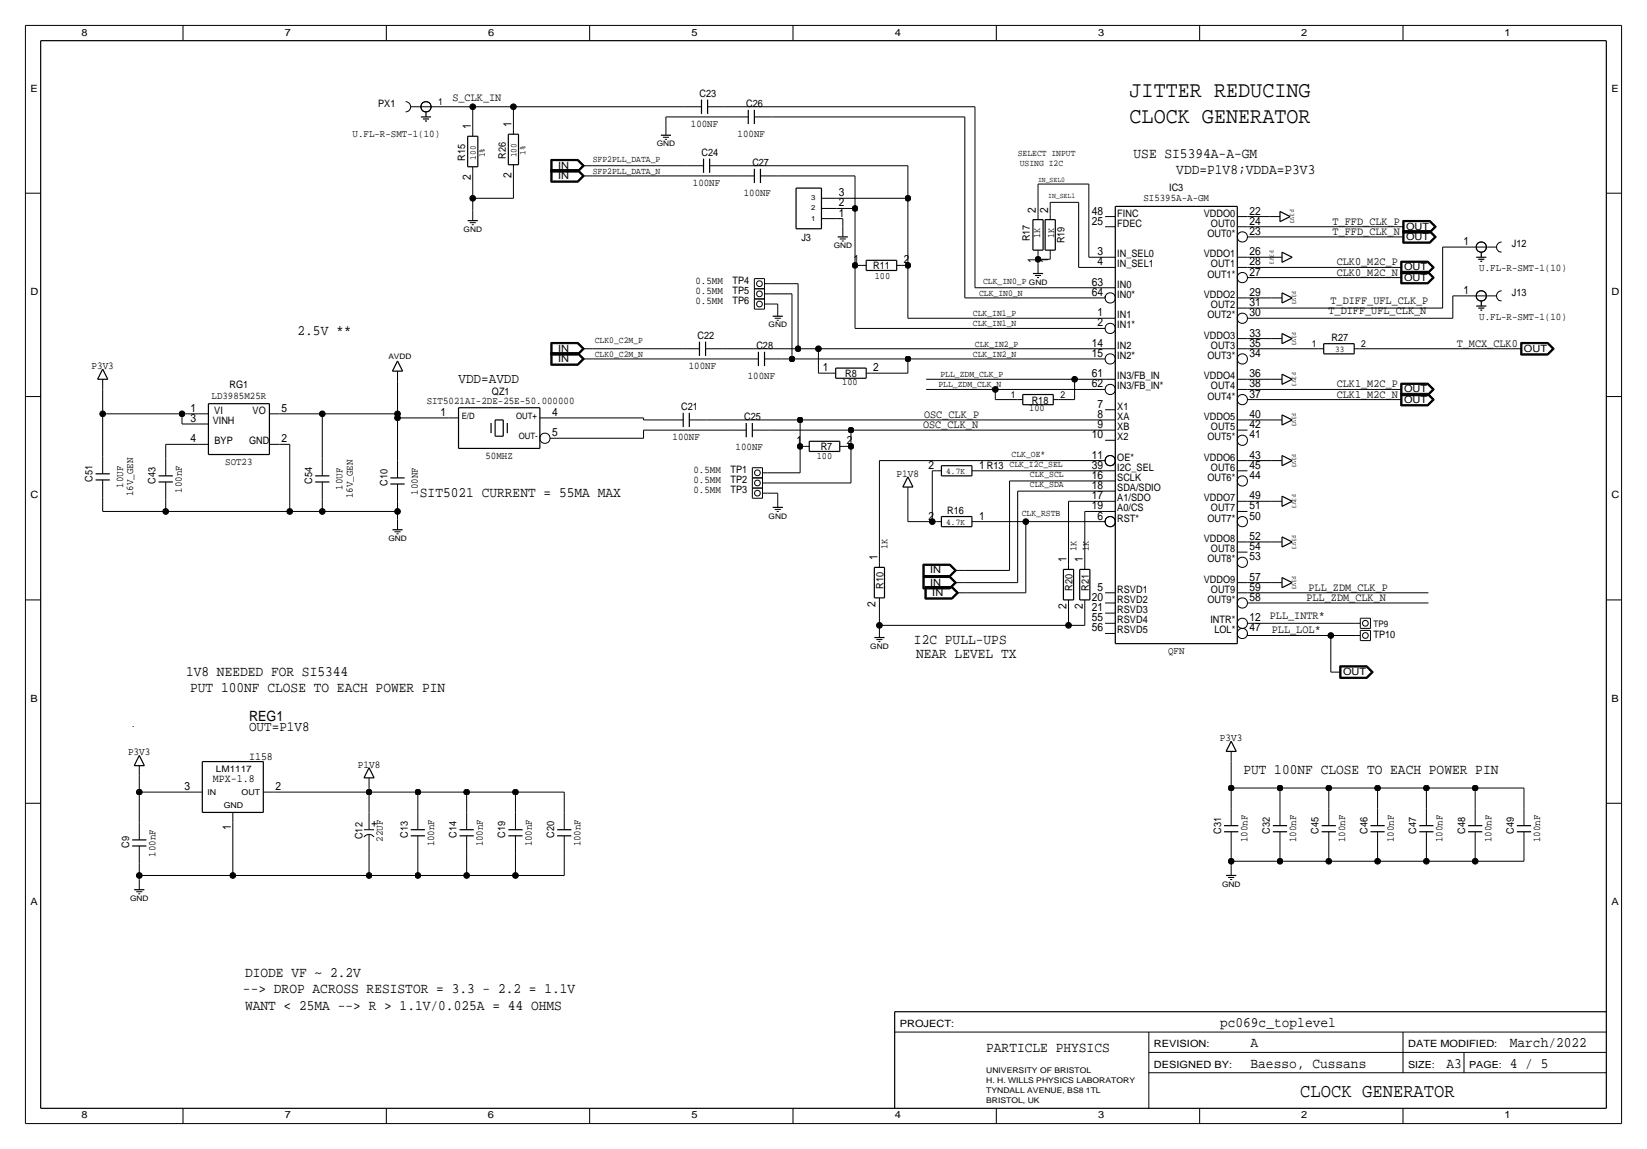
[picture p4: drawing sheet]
<svg xmlns="http://www.w3.org/2000/svg" width="411mm" height="287mm" viewBox="0 0 411 287" stroke-linecap="round" stroke-linejoin="round" font-family="sans-serif">
<g fill="none" stroke="#000" stroke-width=".25">
<path d="M6.3 6.4v274.3zM6.3 6.4h398.8zM45.7 6.4v3.8zM96.5 6.4v3.8zM147.3 6.4v3.8zM198.1 6.4v3.8zM248.9 6.4v3.8zM299.7 6.4v3.8zM350.5 6.4v3.8zM405.1 6.4v274.3zM101.3 25.4a1.27 1.27 0 0 1 1.3 1.3 1.27 1.27 0 0 1-1.3 1.2M102.6 26.7h2.3z"/>
<path d="M104.9 26.7h3zM107.9 26.7h1.1zM109 26.7h9.1zM118.1 26.7h10.2zM118.1 26.7v6.1zM118.1 32.8v1.2zM128.3 26.7v5.6zM128.3 26.7h42.6zM128.3 32.3v1.2zM137.6 39.8v3.2zM137.6 39.8h6.8zM137.7 39.9h6.7z"/>
<path d="M137.7 39.9v3zM144.4 39.9l1.4 1.5zM144.4 39.8l1.6 1.6zM165.6 34.3h1.5zM166.1 34.8h.5zM166.4 29.2h16.2zM166.4 29.2v2zM166.4 31.2v2.6zM170.9 26.7h4.4zM176.8 26.7h4.3zM181.1 26.7h62.5zM182.6 29.2h4.3z"/>
<path d="M188.5 29.2h4.3zM192.8 29.2h48.2zM241 29.2v45.2zM243.6 26.7v45.2zM6.3 48.3h3.9zM117.3 55.6h1.6zM117.9 56.1h.5zM118.1 49.5h10.2zM118.1 42.9v6.6zM118.1 49.5v3.1zM118.1 41.7v1.2zM118.1 52.6v2.5z"/>
<path d="M128.3 42.4v7.1zM128.3 41.1v1.3zM137.6 42.4v3.1zM137.6 45.5h6.8zM137.6 42.4h6.8zM137.6 43h6.8zM137.7 42.5h6.7zM137.7 42.5v2.9zM137.7 45.4h6.7zM137.7 42.9h6.7zM137.8 42.6h6.5zM137.8 42.6v2.7z"/>
<path d="M137.8 45.3h6.5zM137.8 40h6.5zM137.8 40v2.8zM137.8 42.8h6.5zM137.9 42.7h6.4zM137.9 42.7v2.5zM137.9 45.2h6.4zM137.9 40.1h6.4zM137.9 40.1v2.6zM144.3 42.7l1.2 1.2zM144.3 45.2l1.2-1.3zM144.3 40.1l1.2 1.3z"/>
<path d="M144.3 42.7l1.2-1.3zM144.3 42.6l1.4 1.3zM144.3 45.3l1.4-1.4zM144.3 40l1.4 1.4zM144.3 42.8l1.4-1.4zM144.4 42.5l1.4 1.4zM144.4 45.4l1.4-1.5zM144.4 42.9l1.4-1.5zM144.4 42.4l1.6 1.5zM144.4 45.5l1.6-1.6zM144.4 43l1.6-1.6zM145.5 43.9h2.6z"/>
<path d="M145.5 41.4h2.6zM148.1 43.9h36zM148.1 41.4h23.3zM171.4 41.4h4.4zM177.3 41.4h4.3zM181.6 41.4h45.2zM184.1 43.9h4.4zM190 43.9h4.3zM194.3 43.9h19.3zM205.2 54.6h3.8zM205.2 52.1h3.8zM205.2 49.5h3.8z"/>
<path d="M209 52.1h4.6zM209 49.5h17.8zM209 54.6h1.6zM209.8 59.7h1.5zM210.6 54.6v2zM210.6 56.6v2.6zM213.6 52.1v14.2zM213.6 43.9v8.2zM226.8 49.5v16.8zM226.8 41.4v8.1zM259.3 46h12.7zM259.3 46v7.6z"/>
<path d="M259.3 53.6v1.3zM262.4 50.5h7.1zM262.4 50.5v3.1zM262.4 53.6v1.3zM269.5 50.5v16.3zM272 46v18.3zM276.1 56.6h2.5zM276.1 54.1h2.5zM309.1 56.6h2.6zM309.1 54.1h2.6zM311.7 54.1h5.5zM311.7 59.2h36.5z"/>
<path d="M311.7 56.6h36.5zM317.2 54.1h2.6zM348.2 59.2h2.6zM348.2 56.6h2.6zM350.5 57.6h6.8zM350.5 57.6v3.2zM350.5 55.1h6.8zM350.5 58.2h6.8zM350.5 55.1v3.1zM350.6 57.7h6.6zM350.6 57.7v3zM350.6 55.2h6.6z"/>
<path d="M350.6 55.2v2.9zM350.6 58.1h6.6zM350.7 57.8h6.5zM350.7 57.8v2.8zM350.7 55.3h6.5zM350.7 55.3v2.7zM350.7 58h6.5zM350.8 57.9h6.3zM350.8 57.9v2.6zM350.8 55.4h6.3zM350.8 55.4v2.5zM357.1 57.9l1.3 1.3z"/>
<path d="M357.1 55.4l1.3 1.2zM357.2 57.8l1.3 1.4zM357.2 55.3l1.3 1.3zM357.2 58l1.3-1.4zM357.2 57.7l1.5 1.5zM357.2 55.2l1.5 1.4zM357.2 58.1l1.5-1.5zM357.3 57.6l1.6 1.6zM357.3 55.1l1.6 1.5zM357.3 58.2l1.6-1.6zM358.4 59.2l-1.3 1.3zM358.4 56.6l-1.3 1.3z"/>
<path d="M401.3 48.3h3.8zM188.5 74.7h2.5zM188.5 77.2h2.5zM188.5 74.7v2.5zM188.5 72.1h2.5zM188.5 72.1v2.6zM188.5 69.6h2.5zM188.5 69.6v2.5zM191 75.9h1.3zM191 74.7v2.5zM191 73.4h1.3zM191 72.1v2.6z"/>
<path d="M191 70.9h1.3zM191 69.6v2.5zM192.3 75.9h2zM192.3 73.4h5.6zM192.3 70.9h7.1zM193.5 79.5h1.6zM194.3 75.9v.6zM194.3 76.5v2.5zM197.9 73.4v16.3zM199.4 70.9v16.2zM210.3 60.2h.5zM213.6 66.3v15.7z"/>
<path d="M213.6 66.3h1.5zM215.1 66.3h1.3zM224 66.3h1.3zM225.3 66.3h1.5zM226.8 79.5h49.3zM226.8 66.3v13.2zM241 74.4h35.1zM243.6 71.9h32.5zM258.6 68.8h1.5zM259.1 69.3h.5zM259.3 64.8h3.1zM259.3 63.8v1z"/>
<path d="M259.3 64.8v1zM259.3 65.8v2.5zM259.3 62.5v1.3zM262.4 63.8v1zM262.4 62.5v1.3zM269.5 66.8h6.6zM272 64.3h4.1zM276.1 73.9v.5zM276.1 71.9h2.5zM276.1 66.8h2.5zM276.1 64.3h2.5zM276.1 79.5h2.5z"/>
<path d="M309.1 74.4h2.6zM309.1 77h2.6zM309.1 64.3h2.6zM309.1 66.8h2.6zM311.7 64.3h6.1zM311.7 74.4h6.1zM311.7 66.8h36zM311.7 69.3h36zM311.7 79.5h51.3zM311.7 77h48.7zM317.8 74.4h2.5zM317.8 64.3h2.5z"/>
<path d="M347.7 69.3h2.6zM347.7 66.8h2.6zM350 67.8h6.8zM350 70.9h6.8zM350 67.8v3.1zM350 65.2h6.8zM350 68.4h6.8zM350 65.2v3.2zM350.1 67.9h6.6zM350.1 67.9v2.9zM350.1 70.8h6.6zM350.1 65.3h6.6z"/>
<path d="M350.1 65.3v3zM350.1 68.3h6.6zM350.2 68h6.5zM350.2 68v2.7zM350.2 70.7h6.5zM350.2 65.4h6.5zM350.2 65.4v2.8zM350.2 68.2h6.5zM350.3 68.1h6.3zM350.3 68.1v2.5zM350.3 70.6h6.3zM350.3 65.5h6.3z"/>
<path d="M350.3 65.5v2.6zM350.5 60.8h6.8zM350.6 60.7h6.6zM350.7 60.6h6.5zM350.8 60.5h6.3zM356.6 68.1l1.3 1.2zM356.6 70.6l1.3-1.3zM356.6 65.5l1.3 1.3zM356.6 68.1l1.3-1.3zM356.7 68l1.3 1.3zM356.7 70.7l1.3-1.4zM356.7 65.4l1.3 1.4z"/>
<path d="M356.7 68.2l1.3-1.4zM356.7 67.9l1.5 1.4zM356.7 70.8l1.5-1.5zM356.7 65.3l1.5 1.5zM356.7 68.3l1.5-1.5zM356.8 67.8l1.5 1.5zM356.8 65.2l1.5 1.6zM356.8 68.4l1.5-1.6zM357.2 60.6l1.3-1.4zM357.2 60.7l1.5-1.5zM357.3 60.8l1.6-1.6zM358.3 69.3l-1.5 1.6z"/>
<path d="M360.4 61.7v15.3zM360.4 61.7h7.1zM363 73.9v5.6zM363 73.9h4.5zM367.5 73.9h1.1zM367.5 61.7h1.1zM368.6 73.9h3zM368.6 61.7h3zM371.6 73.9h2.3zM371.6 61.7h2.3zM375.2 72.6a1.27 1.27 0 0 0-1.3 1.3 1.27 1.27 0 0 0 1.3 1.3M375.2 60.5a1.27 1.27 0 0 0-1.3 1.2 1.27 1.27 0 0 0 1.3 1.3"/>
<path d="M6.3 99.1h3.9zM25.7 97.3v6.1zM25.7 94.7v2.6zM99.3 95.2v8.2zM99.3 92.7v2.5zM137.6 88.1v3.1zM137.6 91.2h6.8zM137.6 88.1h6.8zM137.6 85.5v3.2zM137.6 88.7h6.8zM137.6 85.5h6.8zM137.7 88.2h6.7z"/>
<path d="M137.7 88.2v2.9zM137.7 91.1h6.7zM137.7 85.6h6.7zM137.7 85.6v3zM137.7 88.6h6.7zM137.8 88.3h6.5zM137.8 88.3v2.7zM137.8 91h6.5zM137.8 85.8h6.5zM137.8 85.8v2.7zM137.8 88.5h6.5zM137.9 88.4h6.4z"/>
<path d="M137.9 88.4v2.5zM137.9 90.9h6.4zM137.9 85.9h6.4zM137.9 85.9v2.5zM144.3 88.4l1.2 1.3zM144.3 85.9l1.2 1.2zM144.3 88.3l1.4 1.4zM144.3 91l1.4-1.3zM144.3 85.8l1.4 1.3zM144.3 88.5l1.4-1.4zM144.4 88.2l1.4 1.5zM144.4 85.6l1.4 1.5z"/>
<path d="M144.4 88.6l1.4-1.5zM144.4 88.1l1.6 1.6zM144.4 91.2l1.6-1.5zM144.4 85.5l1.6 1.6zM144.4 88.7l1.6-1.6zM145.5 89.7h2.6zM145.5 89.7l-1.2 1.2zM145.5 87.1h2.6zM145.5 87.1l-1.2 1.3zM145.8 89.7l-1.4 1.4zM148.1 89.7h37.1zM148.1 87.1h22.3z"/>
<path d="M170.4 87.1h4.4zM176.3 87.1h4.3zM180.6 87.1h18.8zM185.2 89.7h4.3zM191 89.7h4.3zM194.1 80h.5zM195.3 89.7h2.6zM197.9 89.7h28.9zM199.4 87.1h5.1zM204.5 87.1h71.6zM204.5 87.1v6.1zM204.5 93.2h3z"/>
<path d="M207.5 93.2h1.3zM213.6 82h62.5zM216.4 93.2h1.3zM217.7 93.2h9.1zM226.8 89.7h49.3zM226.8 89.7v3.5zM231.4 94.7h37.1zM231.4 97.3h17.3zM248.7 97.3h27.4zM248.7 97.3v2.5zM248.7 99.8h5.6zM254.3 99.8h1.2z"/>
<path d="M263.1 99.8h1.3zM264.4 99.8h4.1zM268.5 94.7h7.6zM268.5 94.7v5.1zM276.1 87.1h2.5zM276.1 94.7h2.5zM309.1 87.1h2.6zM309.1 84.6h2.6zM309.1 94.7h2.6zM309.1 97.3h2.6zM311.7 94.7h6.1zM311.7 84.6h6.1z"/>
<path d="M311.7 97.3h36zM311.7 99.8h36zM311.7 87.1h17.7zM317.8 84.6h2.5zM317.8 94.7h2.5zM329.4 87.1h1.3zM338.3 87.1h1.3zM339.6 87.1h38.1zM347.7 97.3h2.6zM347.7 99.8h2.6zM350 95.7h6.8zM350 98.9h6.8z"/>
<path d="M350 95.7v3.2zM350 98.2h6.8zM350 98.2v3.2zM350.1 95.8h6.6zM350.1 95.8v3zM350.1 98.8h6.6zM350.1 98.3h6.6zM350.1 98.3v3zM350.2 95.9h6.5zM350.2 95.9v2.8zM350.2 98.7h6.5zM350.2 98.5h6.5z"/>
<path d="M350.2 98.5v2.7zM350.3 96h6.3zM350.3 96v2.6zM350.3 98.6h6.3zM350.3 98.6v2.5zM356.6 96l1.3 1.3zM356.6 98.6l1.3-1.3zM356.6 98.6l1.3 1.2zM356.7 95.9l1.3 1.4zM356.7 98.7l1.3-1.4zM356.7 98.5l1.3 1.3zM356.7 95.8l1.5 1.5z"/>
<path d="M356.7 98.8l1.5-1.5zM356.7 98.3l1.5 1.5zM356.8 95.7l1.5 1.6zM356.8 98.2l1.5 1.6zM357.9 99.8l-1.3 1.3zM358.3 97.3l-1.5 1.6zM377.7 87.1h2.5zM379.9 85.5h6.8zM379.9 88.7h6.8zM379.9 85.5v3.2zM380 85.6h6.7zM380 85.6v3z"/>
<path d="M380 88.6h6.7zM380.1 85.8h6.5zM380.1 85.8v2.7zM380.1 88.5h6.5zM380.2 85.9h6.4zM380.2 85.9v2.5zM380.2 88.4h6.4zM386.6 85.9l1.3 1.2zM386.6 85.8l1.4 1.3zM386.7 85.6l1.5 1.5zM386.7 88.6l1.5-1.5zM386.7 85.5l1.6 1.6z"/>
<path d="M386.7 88.7l1.6-1.6zM387.9 87.1l-1.3 1.3zM388 87.1l-1.4 1.4zM401.3 99.1h3.8zM25.7 103.4v10.6zM25.7 103.4h19.8zM25.7 119.9v4.3zM25.7 114v4.4zM41.4 111h8.1zM41.4 111v3.6zM41.4 114.6v4.3zM45.5 103.4v2.5z"/>
<path d="M45.5 103.4h4zM45.5 105.9h4zM49.5 111h2.6zM49.5 105.9h2.6zM49.5 103.4h2.6zM67.3 111h2.5zM67.3 103.4h2.5zM69.8 103.4h10.7zM69.8 111h2.6zM72.4 111v16.8zM80.5 103.4h18.8zM80.5 103.4v11.2z"/>
<path d="M80.5 114.6v4.3zM99.3 103.4v1zM99.3 104.4h12.7zM99.3 104.4v10.7zM99.3 115.1v4.3zM112 104.4h2.6zM134.9 104.4h2.5zM137.4 104.4h23.4zM137.4 109.5h23.4zM160.8 104.4v.5zM160.8 104.9h5.6zM160.8 107.4v2.1z"/>
<path d="M160.8 107.4h21.3zM166.4 104.9h4.3zM172.2 104.9h4.3zM176.5 104.9h23.4zM182.1 107.4h4.3zM188 119.4h2.5zM188 119.4v2.5zM188 116.8h2.5zM188 116.8v2.6zM188 107.4h4.3zM190.5 119.4v2.5zM190.5 118.1h1.3z"/>
<path d="M190.5 116.8v2.6zM191.8 118.1h8.1zM192.3 107.4h20.3zM199.9 104.9h76.2zM199.9 104.9v6.6zM199.9 111.5h1zM199.9 111.5v6.6zM200.9 111.5h1.3zM209.8 111.5h1.3zM211.1 111.5h1.5zM212.6 107.4h63.5zM212.6 107.4v4.1z"/>
<path d="M212.6 111.5v9.1zM219.7 115.1h56.4zM219.7 115.1v25.4zM232.9 117.6v12.7zM232.9 117.6h1zM233.9 117.6h1.3zM242.8 117.6h1.3zM244.1 117.6h32zM276.1 104.9h2.5zM276.1 102.4h2.5zM276.1 107.4h2.5zM276.1 110h2.5z"/>
<path d="M276.1 117.6h2.5zM309.1 107.4h2.6zM309.1 104.9h2.6zM309.1 115.1h2.6zM309.1 117.6h2.6zM311.7 104.9h6.1zM311.7 115.1h6.1zM317.8 115.1h2.5zM317.8 104.9h2.5zM350 101.4h6.8zM350.1 101.3h6.6zM350.2 101.2h6.5z"/>
<path d="M350.3 101.1h6.3zM356.7 101.2l1.3-1.4zM356.7 101.3l1.5-1.5zM356.8 101.4l1.5-1.6zM25.7 127.8h15.7zM25.7 124.2v3.6zM41.4 127.8h31zM41.4 124.7v3.1zM41.4 120.4v4.3zM72.4 127.8h8.1zM80.5 127.8h18.8zM80.5 124.7v3.1z"/>
<path d="M80.5 120.4v4.3zM98.6 132.8h1.5zM99.1 133.3h.5zM99.3 125.2v2.6zM99.3 127.8v2zM99.3 129.8v2.5zM99.3 120.9v4.3zM188 121.9h2.5zM188 124.5h2.5zM188 121.9v2.6zM190.5 123.2h1.3zM190.5 121.9v2.6z"/>
<path d="M190.5 120.6h1.3zM191.8 123.2h2.5zM191.8 120.6h20.8zM193.5 127.3h1.6zM194.1 127.8h.5zM194.3 123.2v1zM194.3 124.2v2.5zM226.8 130.3h6.1zM226.8 124.2v6.1zM226.8 121.7v2.5zM232.9 130.3h1zM233.9 130.3h1.3z"/>
<path d="M242.8 130.3h1.3zM244.1 130.3h12.2zM252.2 120.1h23.9zM252.2 120.1v22.4zM254.3 122.7h21.8zM254.3 122.7v22.8zM256.3 130.3h19.8zM256.3 130.3v17.8zM267 125.2h9.1zM267 125.2v15.8zM271 127.8h5.1zM271 127.8v13.2z"/>
<path d="M276.1 120.1h2.5zM276.1 125.2h2.5zM276.1 122.7h2.5zM276.1 127.8h2.5zM309.1 127.8h2.6zM309.1 125.2h2.6zM309.1 135.4h2.6zM309.1 137.9h2.6zM311.7 125.2h6.1zM311.7 135.4h6.1zM317.8 135.4h2.5zM317.8 125.2h2.5z"/>
<path d="M6.3 149.9h3.9zM218.9 159.8h1.6zM219.7 156.2h47.3zM219.7 150.6v5.6zM219.7 156.2v.5zM219.7 149.4v1.2zM219.7 140.5v1.2zM219.7 156.7v2.6zM230.6 144v3.1zM230.6 147.1h6.8zM230.6 144h6.8zM230.6 140.9v3.2z"/>
<path d="M230.6 144.1h6.8zM230.6 140.9h6.8zM230.7 144.1h6.6zM230.7 144.1v2.9zM230.7 147h6.6zM230.7 141h6.6zM230.7 141v3zM230.7 144h6.6zM230.8 144.2h6.5zM230.8 144.2v2.7zM230.8 146.9h6.5zM230.8 141.1h6.5z"/>
<path d="M230.8 141.1v2.8zM230.8 143.9h6.5zM230.9 144.3h6.3zM230.9 144.3v2.5zM230.9 146.8h6.3zM230.9 141.2h6.3zM230.9 141.2v2.6zM230.9 143.8h6.3zM231.1 146.5v3.2zM231.1 149.7h6.8zM231.1 146.5h6.8zM231.2 146.6h6.6z"/>
<path d="M231.2 146.6v3zM231.2 149.6h6.6zM231.3 146.7h6.5zM231.3 146.7v2.8zM231.3 149.5h6.5zM231.4 146.8h6.3zM231.4 146.8v2.6zM231.4 149.4h6.3zM237.2 144.3l1.3 1.2zM237.2 146.8l1.3-1.3zM237.2 141.2l1.3 1.3zM237.3 144.2l1.4 1.3z"/>
<path d="M237.3 141.1l1.4 1.4zM237.3 144.1l1.5 1.4zM237.3 147l1.5-1.5zM237.3 141l1.5 1.5zM237.4 144l1.6 1.5zM237.4 147.1l1.6-1.6zM237.4 140.9l1.6 1.6zM237.4 144.1l1.6-1.6zM237.7 146.8l1.3 1.3zM237.7 149.4l1.3-1.3zM237.8 146.7l1.4 1.4zM237.8 149.5l1.4-1.4z"/>
<path d="M237.8 146.6l1.5 1.5zM237.9 146.5l1.6 1.6zM238.5 145.5h2.5zM238.5 142.5h2.5zM238.5 142.5l-1.3 1.3zM238.7 145.5l-1.4 1.4zM238.7 142.5l-1.4 1.4zM238.8 142.5l-1.5 1.5zM239 148.1h2.6zM239.3 148.1l-1.5 1.5zM239.5 148.1l-1.6 1.6zM241 145.5h13.3z"/>
<path d="M241 142.5h11.2zM241.6 148.1h14.7zM267 151.1v5.1zM267 156.2h4zM267 149.9v1.2zM267 141v1.2zM271 151.1v5.1zM271 149.9v1.2zM271 141v1.2zM276.1 153.2h2.5zM276.1 155.7h2.5zM276.1 158.2h2.5z"/>
<path d="M276.1 148.1h2.5zM276.1 150.6h2.5zM309.1 148.1h2.6zM309.1 145.5h2.6zM311.7 145.5h6.1zM311.7 155.7h26.9zM311.7 158.7h20.8zM311.7 158.2v.5zM311.7 150.6h45.2zM311.7 148.1h45.2zM317.8 145.5h2.5zM332.5 158.7h6.1z"/>
<path d="M332.5 158.7v9.2zM338.6 158.7h1.3zM338.6 155.7h1.3zM339.9 157.5v2.5zM339.9 157.5h2.5zM339.9 154.4v2.6zM339.9 154.4h2.5zM339.9 157h2.5zM342.4 157.5v2.5zM342.4 154.4v2.6zM401.3 149.9h3.8zM219.5 160.3h.5z"/>
<path d="M332.5 167.9h2.5zM334.7 166.3h6.8zM334.7 169.5h6.8zM334.7 166.3v3.2zM334.8 166.4h6.7zM334.8 166.4v3zM334.8 169.4h6.7zM334.9 166.5h6.5zM334.9 166.5v2.8zM334.9 169.3h6.5zM335 166.6h6.4zM335 166.6v2.6z"/>
<path d="M335 169.2h6.4zM339.9 160h2.5zM341.4 166.6l1.2 1.3zM341.4 169.2l1.2-1.3zM341.4 166.5l1.4 1.4zM341.4 169.3l1.4-1.4zM341.5 166.4l1.5 1.5zM341.5 166.3l1.6 1.6zM343 167.9l-1.5 1.5zM343.1 167.9l-1.6 1.6zM33.3 181.4v.2zM34.8 197.9v7.6z"/>
<path d="M34.8 197.9h13.2zM34.8 193.8v4.1zM34.8 191.3v2.5zM48 197.9h2.5zM65.8 197.9h2.5zM68.3 197.9h23.9zM92.2 197.9h12.2zM92.2 197.9v5zM92.2 196.8v1.1zM92.2 194.3v2.5zM104.4 197.9h12.2zM104.4 197.9v5z"/>
<path d="M116.6 197.9h12.2zM116.6 197.9v5zM128.8 197.9h12.2zM128.8 197.9v5zM141 197.9v5zM307.6 196.8h12.2zM307.6 196.8v5.1zM307.6 190.2v6.6zM307.6 187.7v2.5zM319.8 196.8v5.1zM319.8 196.8h12.2zM332 196.8h12.2z"/>
<path d="M332 196.8v5.1zM344.2 196.8h12.2zM344.2 196.8v5.1zM356.4 196.8h12.2zM356.4 196.8v5.1zM368.6 196.8h12.1zM368.6 196.8v5.1zM380.7 196.8v5.1zM6.3 200.7h3.9zM34.8 218.7h23.4zM34.8 215.6v3.1zM34.8 218.7v1z"/>
<path d="M34.8 219.7v2.5zM34.8 211.3v4.3zM34.8 205.5v4.3zM58.2 218.7h34zM58.2 205.5v13.2zM58.2 202.9v2.6zM90.9 207.3h2.6zM90.9 209.1a1.5 1.5 0 0 1 2.5 0M92.2 218.7h12.2zM92.2 213.1v5.6zM92.2 208.5v4.6zM92.2 202.9v4.4z"/>
<path d="M104.4 218.7h12.2zM104.4 213.1v5.6zM104.4 208.8v4.3zM104.4 202.9v4.4zM116.6 218.7h12.2zM116.6 213.1v5.6zM116.6 208.8v4.3zM116.6 202.9v4.4zM128.8 218.7h12.2zM128.8 213.1v5.6zM128.8 208.8v4.3zM128.8 202.9v4.4z"/>
<path d="M141 213.1v5.6zM141 208.8v4.3zM141 202.9v4.4zM306.8 219.2h1.6zM307.3 219.7h.5zM307.6 215.1h12.2zM307.6 212.1v3zM307.6 215.1v1.1zM307.6 216.2v2.5zM307.6 207.8v4.3zM307.6 201.9v4.3zM319.8 215.1h12.2z"/>
<path d="M319.8 212.1v3zM319.8 207.8v4.3zM319.8 201.9v4.3zM332 215.1h12.2zM332 212.1v3zM332 207.8v4.3zM332 201.9v4.3zM344.2 215.1h12.2zM344.2 212.1v3zM344.2 207.8v4.3zM344.2 201.9v4.3zM356.4 215.1h12.2z"/>
<path d="M356.4 212.1v3zM356.4 207.8v4.3zM356.4 201.9v4.3zM368.6 215.1h12.1zM368.6 212.1v3zM368.6 207.8v4.3zM368.6 201.9v4.3zM380.7 212.1v3zM380.7 207.8v4.3zM380.7 201.9v4.3zM401.3 200.7h3.8zM34 222.8h1.6z"/>
<path d="M34.5 223.3h.6zM223.5 257.8h177.8zM287 257.8v19.1zM350.5 257.8v10.2zM45.7 276.9v3.8zM96.5 276.9v3.8zM147.3 276.9v3.8zM198.1 276.9v3.8zM248.9 276.9v3.8zM287 268h114.3zM287 262.9h114.3zM299.7 276.9v3.8z"/>
<path d="M350.5 276.9v3.8zM365.8 262.9v5.1zM6.3 280.7h398.8z"/>
<circle cx="106.4" cy="26.7" r="1.28"/>
<circle cx="310.4" cy="59.2" r="1.28"/>
<circle cx="189.7" cy="73.4" r=".72"/>
<circle cx="189.7" cy="70.9" r=".72"/>
<circle cx="189.7" cy="76" r=".72"/>
<circle cx="277.4" cy="74.4" r="1.28"/>
<circle cx="310.4" cy="69.4" r="1.28"/>
<circle cx="310.4" cy="79.5" r="1.28"/>
<circle cx="370.1" cy="73.9" r="1.28"/>
<circle cx="370.1" cy="61.7" r="1.28"/>
<circle cx="277.4" cy="89.7" r="1.28"/>
<circle cx="277.4" cy="97.3" r="1.28"/>
<circle cx="277.4" cy="82.1" r="1.28"/>
<circle cx="310.4" cy="89.7" r="1.28"/>
<circle cx="310.4" cy="99.8" r="1.28"/>
<circle cx="136.1" cy="109.5" r="1.28"/>
<circle cx="189.2" cy="118.1" r=".72"/>
<circle cx="277.4" cy="115.1" r="1.28"/>
<circle cx="310.4" cy="110" r="1.28"/>
<circle cx="189.2" cy="123.2" r=".72"/>
<circle cx="189.2" cy="120.7" r=".72"/>
<circle cx="277.4" cy="130.3" r="1.28"/>
<circle cx="310.4" cy="120.2" r="1.28"/>
<circle cx="310.4" cy="130.3" r="1.28"/>
<circle cx="310.4" cy="140.5" r="1.28"/>
<circle cx="310.4" cy="158.3" r="1.28"/>
<circle cx="310.4" cy="150.6" r="1.28"/>
<circle cx="310.4" cy="155.7" r="1.28"/>
<circle cx="341.1" cy="158.8" r=".72"/>
<circle cx="341.1" cy="155.7" r=".72"/>
</g>
<g fill="#000" stroke="#000" stroke-width=".25">
<circle cx="118.1" cy="26.7" r=".71"/>
<circle cx="128.3" cy="26.7" r=".71"/>
<circle cx="118.1" cy="49.5" r=".71"/>
<circle cx="213.6" cy="52.1" r=".71"/>
<circle cx="226.8" cy="49.5" r=".71"/>
<circle cx="213.6" cy="66.3" r=".71"/>
<circle cx="226.8" cy="66.3" r=".71"/>
<circle cx="259.3" cy="64.8" r=".71"/>
<circle cx="197.9" cy="89.7" r=".71"/>
<circle cx="199.4" cy="87.1" r=".71"/>
<circle cx="204.5" cy="87.1" r=".71"/>
<circle cx="226.8" cy="89.7" r=".71"/>
<circle cx="248.7" cy="97.3" r=".71"/>
<circle cx="268.5" cy="94.7" r=".71"/>
<circle cx="25.7" cy="103.4" r=".71"/>
<circle cx="45.5" cy="103.4" r=".71"/>
<circle cx="80.5" cy="103.4" r=".71"/>
<circle cx="99.3" cy="103.4" r=".71"/>
<circle cx="99.3" cy="104.4" r=".71"/>
<circle cx="199.9" cy="104.9" r=".71"/>
<circle cx="199.9" cy="111.5" r=".71"/>
<circle cx="212.6" cy="111.5" r=".71"/>
<circle cx="212.6" cy="107.4" r=".71"/>
<circle cx="41.4" cy="127.8" r=".71"/>
<circle cx="72.4" cy="127.8" r=".71"/>
<circle cx="80.5" cy="127.8" r=".71"/>
<circle cx="99.3" cy="127.8" r=".71"/>
<circle cx="232.9" cy="130.3" r=".71"/>
<circle cx="256.3" cy="130.3" r=".71"/>
<circle cx="219.7" cy="156.2" r=".71"/>
<circle cx="267" cy="156.2" r=".71"/>
<circle cx="332.5" cy="158.7" r=".71"/>
<circle cx="34.8" cy="197.9" r=".71"/>
<circle cx="92.2" cy="197.9" r=".71"/>
<circle cx="104.4" cy="197.9" r=".71"/>
<circle cx="116.6" cy="197.9" r=".71"/>
<circle cx="128.8" cy="197.9" r=".71"/>
<circle cx="307.6" cy="196.8" r=".71"/>
<circle cx="319.8" cy="196.8" r=".71"/>
<circle cx="332" cy="196.8" r=".71"/>
<circle cx="344.2" cy="196.8" r=".71"/>
<circle cx="356.4" cy="196.8" r=".71"/>
<circle cx="368.6" cy="196.8" r=".71"/>
<circle cx="34.8" cy="218.7" r=".71"/>
<circle cx="58.2" cy="218.7" r=".71"/>
<circle cx="92.2" cy="218.7" r=".71"/>
<circle cx="104.4" cy="218.7" r=".71"/>
<circle cx="116.6" cy="218.7" r=".71"/>
<circle cx="128.8" cy="218.7" r=".71"/>
<circle cx="307.6" cy="215.1" r=".71"/>
<circle cx="319.8" cy="215.1" r=".71"/>
<circle cx="332" cy="215.1" r=".71"/>
<circle cx="344.2" cy="215.1" r=".71"/>
<circle cx="356.4" cy="215.1" r=".71"/>
<circle cx="368.6" cy="215.1" r=".71"/>
</g>
<g fill="none" stroke="#000" stroke-width=".3">
<path d="M10.2 10.2v266.7zM10.2 10.2h391.1zM401.3 10.2v266.7zM105.2 29.2h2.5zM105.7 29.7h1.5zM106.2 30.2h.5zM106.4 27.9v1.3zM116.8 34v7.7zM116.8 34h2.6zM119.4 34v7.7zM127 33.5v7.6zM127 33.5h2.5z"/>
<path d="M129.5 33.5v7.6zM165.1 33.8h2.5zM175.3 24.9v3.5zM175.8 39.6v3.6zM176.8 24.9v3.5zM177.3 39.6v3.6zM186.9 27.4v3.6zM188.5 27.4v3.6zM116.8 41.7h2.6zM116.8 55.1h2.6zM127 41.1h2.5zM188.5 42.2v3.5z"/>
<path d="M190 42.2v3.5zM198.9 47v10.2zM198.9 47h6.3zM198.9 57.2h6.3zM205.2 47v10.2zM209.3 59.2h2.5zM258.1 54.9v7.6zM258.1 54.9h2.5zM260.6 54.9v7.6zM261.1 54.9v7.6zM261.1 54.9h2.6zM263.7 54.9v7.6z"/>
<path d="M278.6 51.6h30.5zM278.6 51.6v109.2zM309.1 51.6v109.2zM319.8 55.4l2.5-1.3zM319.8 52.8l2.5 1.3zM319.8 52.8v2.6zM193 79h2.6zM216.4 65h7.6zM216.4 65v2.6zM216.4 67.6h7.6zM224 65v2.6zM258.1 68.3h2.5z"/>
<path d="M258.1 62.5h2.5zM261.1 62.5h2.6zM320.3 75.7l2.5-1.3zM320.3 73.2l2.5 1.2zM320.3 73.2v2.5zM320.3 65.5l2.5-1.2zM320.3 63l2.5 1.3zM320.3 63v2.5zM368.8 76.5h2.5zM368.8 64.3h2.5zM369.3 77h1.5zM369.3 64.8h1.5z"/>
<path d="M369.8 77.5h.5zM369.8 65.3h.5zM370.1 75.2v1.3zM370.1 63v1.3zM24.4 94.7h2.5zM25.7 92.2l1.2 2.5zM25.7 92.2l-1.3 2.5zM98 92.7h2.6zM99.3 90.2l1.3 2.5zM99.3 90.2l-1.3 2.5zM174.8 85.3v3.6zM176.3 85.3v3.6z"/>
<path d="M189.5 87.9v3.5zM191 87.9v3.5zM208.8 91.9h7.6zM208.8 91.9v2.6zM208.8 94.5h7.6zM216.4 91.9v2.6zM255.5 98.6h7.6zM255.5 98.6v2.5zM263.1 98.6v2.5zM320.3 85.9l2.5-1.3zM320.3 83.3l2.5 1.3zM320.3 83.3v2.6z"/>
<path d="M320.3 96l2.5-1.3zM320.3 93.5l2.5 1.2zM320.3 93.5v2.5zM330.7 85.9h7.6zM330.7 85.9v2.5zM330.7 88.4h7.6zM338.3 85.9v2.5zM23.9 118.4h3.5zM23.9 119.9h3.5zM39.6 118.9h3.6zM52.1 100.8h15.2zM52.1 113.5h15.2z"/>
<path d="M52.1 100.8v12.7zM67.3 100.8v12.7zM78.7 118.9h3.6zM97.5 119.4h3.6zM114.6 112h20.3zM114.6 101.9v10.1zM114.6 101.9h20.3zM122.7 105.7v2.5zM123.7 104.9h2zM123.7 109h2zM123.7 104.9v4.1zM125.7 104.9v4.1z"/>
<path d="M126.7 105.7v2.5zM134.9 101.9v10.1zM170.7 103.1v3.6zM172.2 103.1v3.6zM186.4 105.7v3.5zM188 105.7v3.5zM202.2 110.2h7.6zM202.2 110.2v2.6zM202.2 112.8h7.6zM209.8 110.2v2.6zM226.8 119.1l1.3 2.6zM226.8 119.1l-1.2 2.6z"/>
<path d="M235.2 116.3h7.6zM235.2 116.3v2.6zM235.2 118.9h7.6zM242.8 116.3v2.6zM255.5 101.1h7.6zM320.3 116.3l2.5-1.2zM320.3 113.8l2.5 1.3zM320.3 113.8v2.5zM320.3 106.2l2.5-1.3zM320.3 103.6l2.5 1.3zM320.3 103.6v2.6zM39.6 120.4h3.6z"/>
<path d="M78.7 120.4h3.6zM97.5 120.9h3.6zM98 132.3h2.6zM193 126.7h2.6zM225.6 121.7h2.5zM235.2 129h7.6zM235.2 129v2.6zM235.2 131.6h7.6zM242.8 129v2.6zM320.3 136.7l2.5-1.3zM320.3 134.1l2.5 1.3zM320.3 134.1v2.6z"/>
<path d="M320.3 126.5l2.5-1.3zM320.3 124l2.5 1.2zM320.3 124v2.5zM218.4 141.7v7.7zM218.4 149.4h2.6zM218.4 141.7h2.6zM218.4 159.3h2.6zM221 141.7v7.7zM265.7 142.2v7.7zM265.7 149.9h2.5zM265.7 142.2h2.5zM268.2 142.2v7.7z"/>
<path d="M269.7 142.2v7.7zM269.7 149.9h2.6zM269.7 142.2h2.6zM272.3 142.2v7.7zM320.3 146.8l2.5-1.3zM320.3 144.3l2.5 1.2zM320.3 144.3v2.5zM278.6 160.8h30.5zM33.5 191.3h2.6zM34.8 188.7l1.3 2.6zM34.8 188.7l-1.3 2.6zM50.5 190.2h15.3z"/>
<path d="M50.5 190.2v12.7zM65.8 190.2v12.7zM90.9 194.3h2.6zM92.2 191.8l1.3 2.5zM92.2 191.8l-1.3 2.5zM306.3 187.7h2.6zM307.6 185.2l1.3 2.5zM307.6 185.2l-1.3 2.5zM33 209.8h3.6zM33 211.3h3.6zM50.5 202.9h15.3zM102.6 207.3h3.6z"/>
<path d="M102.6 208.8h3.6zM114.8 207.3h3.6zM114.8 208.8h3.6zM127 207.3h3.6zM127 208.8h3.6zM139.2 207.3h3.5zM139.2 208.8h3.5zM305.8 206.2h3.6zM305.8 207.8h3.6zM306.3 218.7h2.6zM318 206.2h3.6zM318 207.8h3.6z"/>
<path d="M330.2 206.2h3.6zM330.2 207.8h3.6zM342.4 206.2h3.5zM342.4 207.8h3.5zM354.6 206.2h3.5zM354.6 207.8h3.5zM366.8 206.2h3.5zM366.8 207.8h3.5zM379 206.2h3.5zM379 207.8h3.5zM33.5 222.2h2.6zM223.5 252.7h177.8z"/>
<path d="M223.5 252.7v24.2zM10.2 276.9h391.1z"/>
</g>
<g font-size="5.6">
<text x="282.2" y="24.1">JITTER REDUCING</text>
<text x="282.2" y="30.7">CLOCK GENERATOR</text>
</g>
<text font-size="4.8" x="324.9" y="274.1">CLOCK GENERATOR</text>
<g font-size="3.6">
<text x="283.2" y="39.4">USE SI5394A-A-GM</text>
<text x="293.9" y="43.4">VDD=P1V8;VDDA=P3V3</text>
<text x="74.3" y="83.6">2.5V **</text>
<text x="104.9" y="124.2">SIT5021 CURRENT = 55MA MAX</text>
<text x="228.3" y="160.8">I2C PULL-UPS</text>
<text x="228.9" y="164.3">NEAR LEVEL TX</text>
<text x="46.5" y="168.9">1V8 NEEDED FOR SI5344</text>
<text x="47.5" y="173">PUT 100NF CLOSE TO EACH POWER PIN</text>
<text x="310.6" y="193.3">PUT 100NF CLOSE TO EACH POWER PIN</text>
<text x="61.2" y="244.1">DIODE VF ~ 2.2V</text>
<text x="60.7" y="248.2">--&gt; DROP ACROSS RESISTOR = 3.3 - 2.2 = 1.1V</text>
<text x="61.2" y="252.2">WANT &lt; 25MA --&gt; R &gt; 1.1V/0.025A = 44 OHMS</text>
<text x="304.8" y="256.5">pc069c_toplevel</text>
<text x="246.4" y="262.9">PARTICLE PHYSICS</text>
<text x="312.4" y="261.6">A</text>
<text x="377.2" y="261.6">March/2022</text>
<text x="312.4" y="266.7">Baesso, Cussans</text>
<text x="361.4" y="266.7">A3</text>
<text x="377.2" y="266.7">4 / 5</text>
</g>
<g font-size="3.5">
<text x="114.6" y="95.8">VDD=AVDD</text>
<text x="62.2" y="180.1">REG1</text>
<text x="62.2" y="182.6">OUT=P1V8</text>
</g>
<g font-size="2.9">
<text x="113" y="25.1">S_CLK_IN</text>
<text x="117.6" y="32.3" transform="rotate(-90 117.6 32.3)">1</text>
<text x="127.8" y="31.8" transform="rotate(-90 127.8 31.8)">1</text>
<text x="117.6" y="44.9" transform="rotate(-90 117.6 44.9)">2</text>
<text x="127.8" y="44.3" transform="rotate(-90 127.8 44.3)">2</text>
<text x="209.5" y="49">3</text>
<text x="209.5" y="51.6">2</text>
<text x="258.8" y="53.1" transform="rotate(-90 258.8 53.1)">2</text>
<text x="261.9" y="53.1" transform="rotate(-90 261.9 53.1)">2</text>
<text x="272.8" y="53.6">48</text>
<text x="312.2" y="53.6">22</text>
<text x="209.5" y="54.1">1</text>
<text x="272.8" y="56.1">25</text>
<text x="312.2" y="56.1">24</text>
<text x="312.2" y="58.7">23</text>
<text x="332.9" y="56.1">T_FFD_CLK_P</text>
<text x="332.9" y="58.7">T_FFD_CLK_N</text>
<text x="213.2" y="65.8">1</text>
<text x="225.8" y="65.8">2</text>
<text x="258.8" y="65.7" transform="rotate(-90 258.8 65.7)">1</text>
<text x="261.9" y="65.7" transform="rotate(-90 261.9 65.7)">1</text>
<text x="274.2" y="63.8">3</text>
<text x="312.2" y="63.8">26</text>
<text x="365.6" y="61.2">1</text>
<text x="272.8" y="71.4">63</text>
<text x="274.2" y="66.3">4</text>
<text x="312.2" y="68.8">27</text>
<text x="312.2" y="66.3">28</text>
<text x="334" y="68.8">CLK0_M2C_N</text>
<text x="334" y="66.3">CLK0_M2C_P</text>
<text x="272.8" y="73.9">64</text>
<text x="312.2" y="73.9">29</text>
<text x="312.2" y="76.5">31</text>
<text x="332.4" y="75.9">T_DIFF_UFL_CLK_P</text>
<text x="365.6" y="73.4">1</text>
<text x="274.2" y="79">1</text>
<text x="274.2" y="81.5">2</text>
<text x="312.2" y="79">30</text>
<text x="331.9" y="78.5">T_DIFF_UFL_CLK_N</text>
<text x="272.8" y="86.6">14</text>
<text x="272.8" y="89.2">15</text>
<text x="312.2" y="86.6">35</text>
<text x="312.2" y="89.2">34</text>
<text x="312.2" y="84.1">33</text>
<text x="363.9" y="86.6">T_MCX_CLK0</text>
<text x="205.6" y="92.7">1</text>
<text x="218.2" y="92.7">2</text>
<text x="272.8" y="94.2">61</text>
<text x="312.2" y="94.2">36</text>
<text x="272.8" y="96.8">62</text>
<text x="274.2" y="101.9">7</text>
<text x="312.2" y="99.3">37</text>
<text x="312.2" y="96.8">38</text>
<text x="334" y="99.3">CLK1_M2C_N</text>
<text x="334" y="96.8">CLK1_M2C_P</text>
<text x="47.6" y="105.4">3</text>
<text x="47.6" y="102.9">1</text>
<text x="70.4" y="102.9">5</text>
<text x="110.1" y="103.9">1</text>
<text x="137.9" y="103.9">4</text>
<text x="230.6" y="106.9">OSC_CLK_N</text>
<text x="230.9" y="104.4">OSC_CLK_P</text>
<text x="274.2" y="104.4">8</text>
<text x="274.2" y="106.9">9</text>
<text x="312.2" y="106.9">42</text>
<text x="312.2" y="104.4">40</text>
<text x="47.6" y="110.5">4</text>
<text x="70.4" y="110.5">2</text>
<text x="137.9" y="109">5</text>
<text x="199" y="111">1</text>
<text x="211.6" y="111">2</text>
<text x="272.8" y="109.5">10</text>
<text x="312.2" y="109.5">41</text>
<text x="232" y="117.1">2</text>
<text x="244.6" y="117.1">1 R13</text>
<text x="272.8" y="119.6">16</text>
<text x="272.8" y="117.1">39</text>
<text x="272.8" y="114.6">11</text>
<text x="312.2" y="114.6">43</text>
<text x="312.2" y="117.1">45</text>
<text x="312.2" y="119.6">44</text>
<text x="272.8" y="124.7">17</text>
<text x="272.8" y="122.2">18</text>
<text x="312.2" y="124.7">49</text>
<text x="232" y="129.8">2</text>
<text x="244.6" y="129.8">1</text>
<text x="272.8" y="127.3">19</text>
<text x="274.2" y="129.8">6</text>
<text x="312.2" y="127.3">51</text>
<text x="312.2" y="129.8">50</text>
<text x="312.2" y="134.9">52</text>
<text x="312.2" y="137.4">54</text>
<text x="219.2" y="140" transform="rotate(-90 219.2 140)">1</text>
<text x="266.4" y="140.5" transform="rotate(-90 266.4 140.5)">1</text>
<text x="270.5" y="140.5" transform="rotate(-90 270.5 140.5)">1</text>
<text x="312.2" y="140">53</text>
<text x="274.2" y="147.6">5</text>
<text x="312.2" y="147.6">59</text>
<text x="312.2" y="145">57</text>
<text x="326.9" y="147.6">PLL_ZDM_CLK_P</text>
<text x="218.7" y="151.5" transform="rotate(-90 218.7 151.5)">2</text>
<text x="266.4" y="152" transform="rotate(-90 266.4 152)">2</text>
<text x="270.5" y="152" transform="rotate(-90 270.5 152)">2</text>
<text x="272.8" y="152.7">21</text>
<text x="272.8" y="155.2">55</text>
<text x="272.8" y="150.1">20</text>
<text x="312.2" y="150.1">58</text>
<text x="312.2" y="155.2">12</text>
<text x="317.2" y="154.7">PLL_INTR*</text>
<text x="326.4" y="150.1">PLL_ZDM_CLK_N</text>
<text x="272.8" y="157.7">56</text>
<text x="312.2" y="157.7">47</text>
<text x="317.8" y="158.2">PLL_LOL*</text>
<text x="46.1" y="197.4">3</text>
<text x="68.8" y="197.4">2</text>
<text x="57.7" y="207.4" transform="rotate(-90 57.7 207.4)">1</text>
</g>
<g font-size="2.8">
<text x="62.2" y="189.7">I158</text>
<text x="53.2" y="195.3">MPX-1.8</text>
</g>
<g font-size="2.6">
<text x="94.5" y="26.7">PX1</text>
<text x="174.8" y="24.1">C23</text>
<text x="186.4" y="26.7">C26</text>
<text x="88.1" y="34.3">U.FL-R-SMT-1(10)</text>
<text x="172.6" y="31.8">100NF</text>
<text x="184.3" y="34.3">100NF</text>
<text x="116.2" y="40.2" transform="rotate(-90 116.2 40.2)">R15</text>
<text x="126.4" y="39.7" transform="rotate(-90 126.4 39.7)">R26</text>
<text x="175.3" y="38.9">C24</text>
<text x="188" y="41.4">C27</text>
<text x="173.1" y="46.5">100NF</text>
<text x="292.1" y="47.8">IC3</text>
<text x="185.8" y="49">100NF</text>
<text x="285.7" y="50.3">SI5395A-A-GM</text>
<text x="279.1" y="56.6">FDEC</text>
<text x="279.1" y="54.1">FINC</text>
<text x="300.8" y="54.1">VDDO0</text>
<text x="301.6" y="59.2">OUT0*</text>
<text x="302.5" y="56.6">OUT0</text>
<text x="200.2" y="60.2">J3</text>
<text x="257.3" y="60.3" transform="rotate(-90 257.3 60.3)">R17</text>
<text x="265.9" y="60.8" transform="rotate(-90 265.9 60.8)">R19</text>
<text x="279.1" y="64.3">IN_SEL0</text>
<text x="300.8" y="64.3">VDDO1</text>
<text x="377.7" y="61.7">J12</text>
<text x="173.8" y="70.9">0.5MM</text>
<text x="183" y="70.9">TP4</text>
<text x="218.1" y="67.3">R11</text>
<text x="279.1" y="71.9">IN0</text>
<text x="279.1" y="66.8">IN_SEL1</text>
<text x="301.6" y="69.3">OUT1*</text>
<text x="302.5" y="66.8">OUT1</text>
<text x="369.6" y="67.8">U.FL-R-SMT-1(10)</text>
<text x="173.8" y="73.4">0.5MM</text>
<text x="173.8" y="75.9">0.5MM</text>
<text x="183" y="73.4">TP5</text>
<text x="183" y="75.9">TP6</text>
<text x="279.1" y="74.4">IN0*</text>
<text x="300.8" y="74.4">VDDO2</text>
<text x="302.5" y="77">OUT2</text>
<text x="377.7" y="73.9">J13</text>
<text x="279.1" y="79.5">IN1</text>
<text x="279.1" y="82">IN1*</text>
<text x="301.6" y="79.5">OUT2*</text>
<text x="369.6" y="80">U.FL-R-SMT-1(10)</text>
<text x="174.2" y="84.6">C22</text>
<text x="189" y="87.1">C28</text>
<text x="279.1" y="87.1">IN2</text>
<text x="279.1" y="89.7">IN2*</text>
<text x="300.8" y="84.6">VDDO3</text>
<text x="301.6" y="89.7">OUT3*</text>
<text x="302.5" y="87.1">OUT3</text>
<text x="332.7" y="85.2">R27</text>
<text x="22.8" y="92.2">P3V3</text>
<text x="172.1" y="92.2">100NF</text>
<text x="186.8" y="94.7">100NF</text>
<text x="211.1" y="94.2">R8</text>
<text x="279.1" y="94.7">IN3/FB_IN</text>
<text x="300.8" y="94.7">VDDO4</text>
<text x="52.9" y="99.6">LD3985M25R</text>
<text x="57.3" y="97">RG1</text>
<text x="106.6" y="100.9">SIT5021AI-2DE-25E-50.000000</text>
<text x="122.9" y="98.7">QZ1</text>
<text x="257.8" y="100.8">R18</text>
<text x="279.1" y="97.3">IN3/FB_IN*</text>
<text x="301.6" y="99.8">OUT4*</text>
<text x="302.5" y="97.3">OUT4</text>
<text x="53.2" y="105.9">VINH</text>
<text x="53.5" y="103.4">VI</text>
<text x="63.1" y="103.4">VO</text>
<text x="170.2" y="102.4">C21</text>
<text x="185.9" y="104.9">C25</text>
<text x="279.1" y="104.9">XA</text>
<text x="279.1" y="102.4">X1</text>
<text x="279.1" y="107.4">XB</text>
<text x="300.8" y="104.9">VDDO5</text>
<text x="302.5" y="107.4">OUT5</text>
<text x="53.6" y="111">BYP</text>
<text x="62.2" y="111">GND</text>
<text x="168" y="110">100NF</text>
<text x="183.8" y="112.5">100NF</text>
<text x="205" y="112.5">R7</text>
<text x="279.1" y="110">X2</text>
<text x="301.6" y="110">OUT5*</text>
<text x="56.3" y="116.1">SOT23</text>
<text x="121.3" y="114.6">50MHZ</text>
<text x="173.2" y="118.1">0.5MM</text>
<text x="182.5" y="118.1">TP1</text>
<text x="224" y="119.1">P1V8</text>
<text x="279.1" y="117.6">I2C_SEL</text>
<text x="279.1" y="115.1">OE*</text>
<text x="300.8" y="115.1">VDDO6</text>
<text x="302.5" y="117.6">OUT6</text>
<text x="23.1" y="120.4" transform="rotate(-90 23.1 120.4)">C51</text>
<text x="30.7" y="121.9" transform="rotate(-90 30.7 121.9)">10UF</text>
<text x="33.3" y="123.9" transform="rotate(-90 33.3 123.9)">16V_GEN</text>
<text x="38.9" y="120.9" transform="rotate(-90 38.9 120.9)">C43</text>
<text x="45.5" y="123.1" transform="rotate(-90 45.5 123.1)">100nF</text>
<text x="78" y="120.9" transform="rotate(-90 78 120.9)">C54</text>
<text x="85.6" y="122.4" transform="rotate(-90 85.6 122.4)">10UF</text>
<text x="88.1" y="124.4" transform="rotate(-90 88.1 124.4)">16V_GEN</text>
<text x="96.8" y="121.4" transform="rotate(-90 96.8 121.4)">C10</text>
<text x="104.4" y="123.6" transform="rotate(-90 104.4 123.6)">100NF</text>
<text x="173.2" y="123.2">0.5MM</text>
<text x="173.2" y="120.6">0.5MM</text>
<text x="182.5" y="120.6">TP2</text>
<text x="182.5" y="123.2">TP3</text>
<text x="279.1" y="120.1">SCLK</text>
<text x="279.1" y="125.2">A1/SDO</text>
<text x="279.1" y="122.7">SDA/SDIO</text>
<text x="300.8" y="125.2">VDDO7</text>
<text x="301.6" y="120.1">OUT6*</text>
<text x="236.7" y="128.4">R16</text>
<text x="279.1" y="130.3">RST*</text>
<text x="279.1" y="127.8">A0/CS</text>
<text x="301.6" y="130.3">OUT7*</text>
<text x="302.5" y="127.8">OUT7</text>
<text x="300.8" y="135.4">VDDO8</text>
<text x="302.5" y="137.9">OUT8</text>
<text x="301.6" y="140.5">OUT8*</text>
<text x="220.7" y="147.1" transform="rotate(-90 220.7 147.1)">R10</text>
<text x="268" y="147.6" transform="rotate(-90 268 147.6)">R20</text>
<text x="272" y="147.6" transform="rotate(-90 272 147.6)">R21</text>
<text x="279.1" y="148.1">RSVD1</text>
<text x="300.8" y="145.5">VDDO9</text>
<text x="302.5" y="148.1">OUT9</text>
<text x="279.1" y="153.2">RSVD3</text>
<text x="279.1" y="155.7">RSVD4</text>
<text x="279.1" y="150.6">RSVD2</text>
<text x="301.6" y="150.6">OUT9*</text>
<text x="302.4" y="155.7">INTR*</text>
<text x="279.1" y="158.2">RSVD5</text>
<text x="303.4" y="158.2">LOL*</text>
<text x="343.2" y="159.3">TP10</text>
<text x="291.8" y="163.3">QFN</text>
<text x="304.8" y="185.2">P3V3</text>
<text x="32" y="188.7">P3V3</text>
<text x="89.4" y="191.8">P1V8</text>
<text x="90.6" y="209.6" transform="rotate(-90 90.6 209.6)">C12</text>
<text x="101.9" y="209.3" transform="rotate(-90 101.9 209.3)">C13</text>
<text x="114" y="209.3" transform="rotate(-90 114 209.3)">C14</text>
<text x="126.2" y="209.3" transform="rotate(-90 126.2 209.3)">C19</text>
<text x="138.4" y="209.3" transform="rotate(-90 138.4 209.3)">C20</text>
<text x="305.1" y="208.3" transform="rotate(-90 305.1 208.3)">C31</text>
<text x="317.2" y="208.3" transform="rotate(-90 317.2 208.3)">C32</text>
<text x="329.4" y="208.3" transform="rotate(-90 329.4 208.3)">C45</text>
<text x="341.6" y="208.3" transform="rotate(-90 341.6 208.3)">C46</text>
<text x="353.8" y="208.3" transform="rotate(-90 353.8 208.3)">C47</text>
<text x="366" y="208.3" transform="rotate(-90 366 208.3)">C48</text>
<text x="378.2" y="208.3" transform="rotate(-90 378.2 208.3)">C49</text>
<text x="32.3" y="211.8" transform="rotate(-90 32.3 211.8)">C9</text>
<text x="38.9" y="214" transform="rotate(-90 38.9 214)">100nF</text>
<text x="95.6" y="210.3" transform="rotate(-90 95.6 210.3)">22UF</text>
<text x="108.5" y="211.4" transform="rotate(-90 108.5 211.4)">100nF</text>
<text x="120.6" y="211.4" transform="rotate(-90 120.6 211.4)">100nF</text>
<text x="132.8" y="211.4" transform="rotate(-90 132.8 211.4)">100nF</text>
<text x="145" y="211.4" transform="rotate(-90 145 211.4)">100nF</text>
<text x="311.7" y="210.4" transform="rotate(-90 311.7 210.4)">100nF</text>
<text x="323.8" y="210.4" transform="rotate(-90 323.8 210.4)">100nF</text>
<text x="336" y="210.4" transform="rotate(-90 336 210.4)">100nF</text>
<text x="348.2" y="210.4" transform="rotate(-90 348.2 210.4)">100nF</text>
<text x="360.4" y="210.4" transform="rotate(-90 360.4 210.4)">100nF</text>
<text x="372.6" y="210.4" transform="rotate(-90 372.6 210.4)">100nF</text>
<text x="384.8" y="210.4" transform="rotate(-90 384.8 210.4)">100nF</text>
</g>
<g font-size="2.5">
<text x="20.3" y="8.9">8</text>
<text x="71.1" y="8.9">7</text>
<text x="121.9" y="8.9">6</text>
<text x="172.7" y="8.9">5</text>
<text x="223.5" y="8.9">4</text>
<text x="274.3" y="8.9">3</text>
<text x="325.1" y="8.9">2</text>
<text x="375.9" y="8.9">1</text>
<text x="7.6" y="22.9">E</text>
<text x="402.6" y="22.9">E</text>
<text x="139.4" y="44.7">IN</text>
<text x="139.4" y="42.2">IN</text>
<text x="351.3" y="59.9">OUT</text>
<text x="351.3" y="57.4">OUT</text>
<text x="350.8" y="70.1">OUT</text>
<text x="350.8" y="67.6">OUT</text>
<text x="7.6" y="73.7">D</text>
<text x="402.6" y="73.7">D</text>
<text x="139.4" y="87.9">IN</text>
<text x="380.7" y="87.9">OUT</text>
<text x="139.4" y="90.4">IN</text>
<text x="350.8" y="98">OUT</text>
<text x="350.8" y="100.6">OUT</text>
<text x="7.6" y="124.5">C</text>
<text x="402.6" y="124.5">C</text>
<text x="232.4" y="143.3">IN</text>
<text x="232.4" y="146.3">IN</text>
<text x="232.9" y="148.8">IN</text>
<text x="335.5" y="168.7">OUT</text>
<text x="7.6" y="175.3">B</text>
<text x="402.6" y="175.3">B</text>
<text x="94.2" y="206.5" transform="rotate(-90 94.2 206.5)">+</text>
<text x="7.6" y="226.1">A</text>
<text x="402.6" y="226.1">A</text>
<text x="224.8" y="256.5">PROJECT:</text>
<text x="288.3" y="261.6">REVISION:</text>
<text x="351.8" y="261.6">DATE MODIFIED:</text>
<text x="288.3" y="266.7">DESIGNED BY:</text>
<text x="20.3" y="279.4">8</text>
<text x="71.1" y="279.4">7</text>
<text x="121.9" y="279.4">6</text>
<text x="172.7" y="279.4">5</text>
<text x="223.5" y="279.4">4</text>
<text x="274.3" y="279.4">3</text>
<text x="325.1" y="279.4">2</text>
<text x="375.9" y="279.4">1</text>
</g>
<g font-size="2.4">
<text x="109.5" y="26.2">1</text>
<text x="259.8" y="59.5" transform="rotate(-90 259.8 59.5)">1K</text>
<text x="263.4" y="59.5" transform="rotate(-90 263.4 59.5)">1K</text>
<text x="218.5" y="69.7">100</text>
<text x="327.7" y="86.6">1</text>
<text x="340.1" y="86.6">2</text>
<text x="210.4" y="96.1">100</text>
<text x="252.6" y="99.3">1</text>
<text x="264.9" y="99.3">2</text>
<text x="257.1" y="102.7">100</text>
<text x="204.1" y="114.6">100</text>
<text x="221.7" y="137.2" transform="rotate(-90 221.7 137.2)">1K</text>
<text x="269" y="137.7" transform="rotate(-90 269 137.7)">1K</text>
<text x="272" y="137.7" transform="rotate(-90 272 137.7)">1K</text>
<text x="351.8" y="266.7">SIZE:</text>
<text x="367" y="266.7">PAGE:</text>
</g>
<g font-size="2.3">
<text x="148.1" y="40.4">SFP2PLL_DATA_P</text>
<text x="254.3" y="38.9">SELECT INPUT</text>
<text x="254.8" y="41.4">USING I2C</text>
<text x="148.1" y="43.4">SFP2PLL_DATA_N</text>
<text x="245.6" y="70.9">CLK_IN0_P</text>
<text x="244.6" y="73.9">CLK_IN0_N</text>
<text x="243.1" y="79">CLK_IN1_P</text>
<text x="243.1" y="81.5">CLK_IN1_N</text>
<text x="148.6" y="85.6">CLK0_C2M_P</text>
<text x="148.6" y="89.2">CLK0_C2M_N</text>
<text x="243.1" y="89.2">CLK_IN2_N</text>
<text x="243.6" y="86.6">CLK_IN2_P</text>
<text x="234.9" y="94.2">PLL_ZDM_CLK_P</text>
<text x="234.4" y="96.8">PLL_ZDM_CLK_N</text>
<text x="252.2" y="116.6">CLK_I2C_SEL</text>
<text x="252.7" y="114">CLK_OE*</text>
<text x="257.3" y="119.1">CLK_SCL</text>
<text x="257.3" y="121.7">CLK_SDA</text>
<text x="255.3" y="128.8">CLK_RSTB</text>
<text x="343.2" y="156.7">TP9</text>
<text x="53.9" y="192.8">LM1117</text>
</g>
<g font-size="2.2">
<text x="118.9" y="39.9" transform="rotate(-90 118.9 39.9)">100</text>
<text x="121.2" y="39.3" transform="rotate(-90 121.2 39.3)">1%</text>
<text x="129" y="39.3" transform="rotate(-90 129 39.3)">100</text>
<text x="131.3" y="38.8" transform="rotate(-90 131.3 38.8)">1%</text>
<text x="333.6" y="87.9">33</text>
<text x="115.4" y="104.7">E/D</text>
<text x="128.9" y="104.7">OUT+</text>
<text x="129.6" y="109.7">OUT-</text>
<text x="236.4" y="118.4">4.7K</text>
<text x="236.4" y="131.1">4.7K</text>
</g>
<g font-size="2">
<text x="51.8" y="198.6">IN</text>
<text x="55.9" y="201.9">GND</text>
<text x="60.4" y="198.6">OUT</text>
<text x="246.4" y="268">UNIVERSITY OF BRISTOL</text>
<text x="246.4" y="273">TYNDALL AVENUE, BS8 1TL</text>
<text x="246.4" y="275.6">BRISTOL, UK</text>
<text x="246.4" y="270.5">H. H. WILLS PHYSICS LABORATORY</text>
</g>
<g font-size="1.9">
<text x="164.1" y="36.6">GND</text>
<text x="115.8" y="57.9">GND</text>
<text x="208.3" y="62">GND</text>
<text x="257" y="71.1">GND</text>
<text x="192" y="81.8">GND</text>
<text x="97" y="89.7">AVDD</text>
<text x="192" y="129.5">GND</text>
<text x="97" y="135.1">GND</text>
<text x="217.4" y="162.1">GND</text>
<text x="305.3" y="221.5">GND</text>
<text x="32.5" y="225">GND</text>
</g>
<g font-size="1.8">
<text x="259.3" y="45.5">IN_SEL0</text>
<text x="202.7" y="50">3</text>
<text x="202.7" y="52.6">2</text>
<text x="261.9" y="49.5">IN_SEL1</text>
<text x="202.7" y="55.1">1</text>
</g>
<g font-size="1.7">
<text x="322.3" y="52.3" transform="rotate(90 322.3 52.3)">P3V3</text>
<text x="317.2" y="62.5" transform="rotate(90 317.2 62.5)">P3V3</text>
<text x="322.8" y="72.7" transform="rotate(90 322.8 72.7)">P3V3</text>
<text x="322.8" y="82.8" transform="rotate(90 322.8 82.8)">P3V3</text>
<text x="322.8" y="93" transform="rotate(90 322.8 93)">P3V3</text>
<text x="322.8" y="103.1" transform="rotate(90 322.8 103.1)">P3V3</text>
<text x="322.8" y="113.3" transform="rotate(90 322.8 113.3)">P3V3</text>
<text x="322.8" y="123.5" transform="rotate(90 322.8 123.5)">P3V3</text>
<text x="322.8" y="133.6" transform="rotate(90 322.8 133.6)">P3V3</text>
<text x="322.8" y="143.8" transform="rotate(90 322.8 143.8)">P3V3</text>
</g>
</svg>
